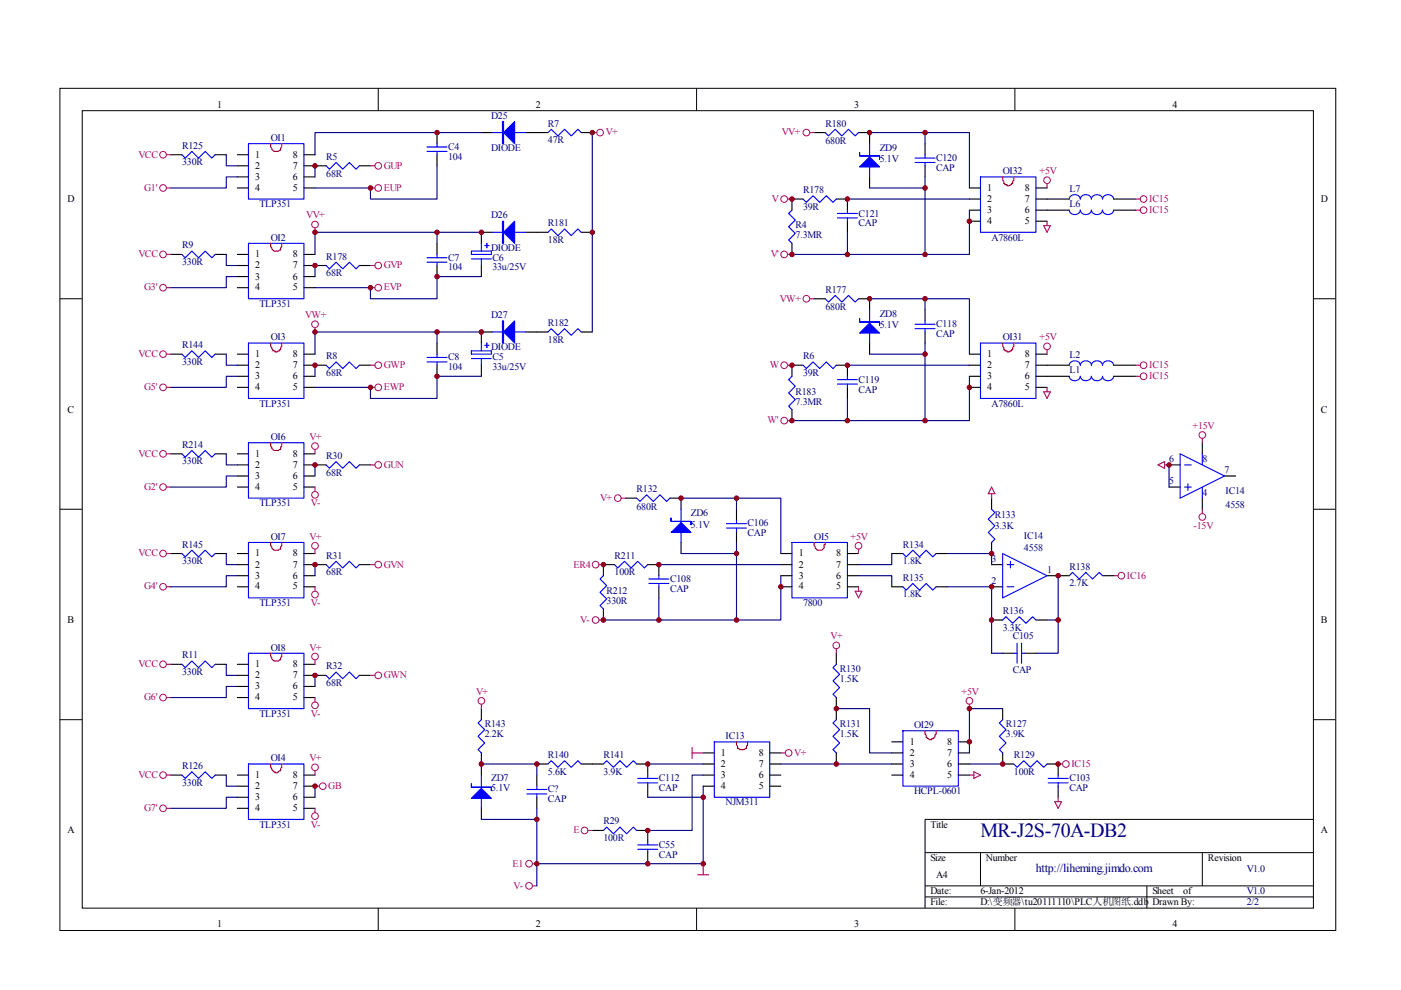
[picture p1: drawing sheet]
<svg xmlns="http://www.w3.org/2000/svg" width="297mm" height="210mm" viewBox="0 0 297 210" stroke-linecap="round" stroke-linejoin="round" font-family="sans-serif">
<g fill="none" stroke="#000" stroke-width=".21">
<path d="M12.7 18.7h270.5v178.6h-270.5zM80.2 18.7v4.7M147.7 18.7v4.7M215.2 18.7v4.7M17.4 23.5h261.1v169h-261.1zM12.7 63.3h4.7M278.4 63.3h4.7M12.7 108h4.7M278.4 108h4.7M12.7 152.6h4.7M278.4 152.6h4.7M278.4 173.7h-82.3v18.8"/>
<path d="M80.2 192.5v4.7M147.7 192.5v4.7M196.1 180.8h82.3M196.1 187.8h82.3M196.1 190.2h82.3M207.9 180.8v7M215.2 192.5v4.7M243.2 187.8v4.7M254.9 180.8v7"/>
</g>
<g fill="none" stroke="#00f" stroke-width=".23">
<path d="M38.6 32.8l.7 .7 1.4-1.4 1.4 1.4 1.4-1.4 1.4 1.4 .7-.7M52.7 30.5h11.7v11.7h-11.7zM69.1 35.2l.7 .7 1.5-1.4 1.4 1.4 1.4-1.4 1.4 1.4 .7-.7M90.5 31.2h4.3M90.5 32.1h4.3M92.7 30.5v.7M92.7 32.1v.7M104.4 28.1h7.1M116.2 28.1l.7-.7 1.4 1.4 1.4-1.4 1.4 1.4 1.4-1.4 .7 .7M175 28.1l.7 .7 1.4-1.4 1.4 1.4 1.4-1.4 1.4 1.4 .7-.7M184.4 30.5v7M194 33.5h4.2"/>
<path d="M194 34.5h4.2M196.1 32.8v.7M196.1 34.5v.7M207.9 37.5h11.7v11.8h-11.7zM38.6 53.9l.7 .8 1.4-1.5 1.4 1.5 1.4-1.5 1.4 1.5 .7-.8M52.7 51.6h11.7v11.7h-11.7zM69.1 56.3l.7 .7 1.5-1.4 1.4 1.4 1.4-1.4 1.4 1.4 .7-.7M90.5 54.7h4.3M90.5 55.6h4.3M92.7 53.9v.8M92.7 55.6v.7M99.9 53.2h4.3v.7h-4.3z"/>
<path d="M99.9 54.9h4.3M102.1 51.6v1.6M102.1 54.9v1.4M102.8 52.1h.9M103.2 51.6v.9M104.4 49.3h7.1M116.2 49.3l.7-.8 1.4 1.5 1.4-1.5 1.4 1.5 1.4-1.5 .7 .8M167.9 44.6l-.7 .7 1.4 1.4-1.4 1.4 1.4 1.4-1.4 1.4 .7 .7M170.3 42.2l.7 .7 1.4-1.4 1.4 1.4 1.4-1.4 1.4 1.4 .7-.7M177.6 46.2h4.2M177.6 45.3h4.2M179.7 44.6v.7"/>
<path d="M179.7 46.2v.7M226.7 42.2a1.21 1.21 0 0 1 1.2-.9 1.21 1.21 0 0 1 1.1 .9 1.21 1.21 0 0 1 1.2-.9 1.21 1.21 0 0 1 1.2 .9 1.21 1.21 0 0 1 1.2-.9 1.21 1.21 0 0 1 1.2 .9 1.2 1.2 0 0 1 1.1-.9 1.2 1.2 0 0 1 1.2 .9M226.7 44.6a1.21 1.21 0 0 0 1.2 .9 1.21 1.21 0 0 0 1.1-.9 1.21 1.21 0 0 0 1.2 .9 1.21 1.21 0 0 0 1.2-.9 1.21 1.21 0 0 0 1.2 .9 1.21 1.21 0 0 0 1.2-.9 1.21 1.21 0 0 0 1.1 .9 1.21 1.21 0 0 0 1.2-.9M38.6 75.1l.7 .7 1.4-1.4 1.4 1.4 1.4-1.4 1.4 1.4 .7-.7M52.7 72.7h11.7v11.8h-11.7zM69.1 77.4l.7 .7 1.5-1.4 1.4 1.4 1.4-1.4 1.4 1.4 .7-.7M90.5 75.8h4.3M90.5 76.7h4.3M92.7 75.1v.7M92.7 76.7v.7M99.9 74.4h4.3v.7h-4.3zM99.9 76h4.3"/>
<path d="M102.1 72.7v1.7M102.1 76v1.4M102.8 73.2h.9M103.2 72.7v1M104.4 70.4h7.1M116.2 70.4l.7-.7 1.4 1.4 1.4-1.4 1.4 1.4 1.4-1.4 .7 .7M167.9 79.8l-.7 .7 1.4 1.4-1.4 1.4 1.4 1.4-1.4 1.4 .7 .7M170.3 77.4l.7 .7 1.4-1.4 1.4 1.4 1.4-1.4 1.4 1.4 .7-.7M175 63.3l.7 .7 1.4-1.4 1.4 1.4 1.4-1.4 1.4 1.4 .7-.7M179.7 79.8v.7M184.4 65.7v7M194 68.7h4.2"/>
<path d="M194 69.7h4.2M196.1 68v.7M196.1 69.7v.7M207.9 72.7h11.7v11.8h-11.7zM226.7 77.4a1.21 1.21 0 0 1 1.2-.9 1.21 1.21 0 0 1 1.1 .9 1.21 1.21 0 0 1 1.2-.9 1.21 1.21 0 0 1 1.2 .9 1.21 1.21 0 0 1 1.2-.9 1.21 1.21 0 0 1 1.2 .9 1.2 1.2 0 0 1 1.1-.9 1.2 1.2 0 0 1 1.2 .9M226.7 79.8a1.21 1.21 0 0 0 1.2 .9 1.21 1.21 0 0 0 1.1-.9 1.21 1.21 0 0 0 1.2 .9 1.21 1.21 0 0 0 1.2-.9 1.21 1.21 0 0 0 1.2 .9 1.21 1.21 0 0 0 1.2-.9 1.21 1.21 0 0 0 1.1 .9 1.21 1.21 0 0 0 1.2-.9M38.6 96.2l.7 .7 1.4-1.4 1.4 1.4 1.4-1.4 1.4 1.4 .7-.7M52.7 93.9h11.7v11.7h-11.7zM69.1 98.6l.7 .7 1.5-1.4 1.4 1.4 1.4-1.4 1.4 1.4 .7-.7M177.6 81.4h4.2M177.6 80.5h4.2M179.7 81.4v.7"/>
<path d="M250.2 96.2l9.4 4.7-9.4 4.7zM251.2 98.6h1.4M254.9 96.2v2.4M38.6 117.4l.7 .7 1.4-1.4 1.4 1.4 1.4-1.4 1.4 1.4 .7-.7M52.7 115h11.7v11.8h-11.7zM69.1 119.7l.7 .7 1.5-1.4 1.4 1.4 1.4-1.4 1.4 1.4 .7-.7M130.3 119.7l.7 .7 1.4-1.4 1.4 1.4 1.4-1.4 1.4 1.4 .7-.7M135 105.6l.7 .7 1.4-1.4 1.4 1.4 1.4-1.4 1.4 1.4 .7-.7M144.4 108v7M154 111h4.3M154 112h4.3M156.2 110.3v.7"/>
<path d="M156.2 112v.7M167.9 115h11.8v11.8h-11.8zM191.4 117.4l.7 .7 1.4-1.4 1.5 1.4 1.4-1.4 1.4 1.4 .7-.7M210.2 108l.7 .7-1.4 1.4 1.4 1.4-1.4 1.4 1.4 1.4-.7 .7M212.6 117.4l9.4 4.7-9.4 4.7zM213.5 119.7h1.4M214.2 119v1.4M251.2 103.3h1.4M251.9 102.6v1.4M254.9 103.3v2.3M52.7 138.5h11.7v11.7h-11.7zM127.9 122.1l-.7 .7 1.4 1.4-1.4 1.4 1.4 1.4-1.4 1.4 .7 .7"/>
<path d="M137.6 123.7h4.2M137.6 122.8h4.2M139.7 122.1v.7M139.7 123.7v.7M191.4 124.4l.7 .7 1.4-1.4 1.5 1.4 1.4-1.4 1.4 1.4 .7-.7M212.6 131.5l.7-.7 1.4 1.4 1.4-1.4 1.4 1.4 1.4-1.4 .7 .7M213.5 124.4h1.4M214.9 138.5h.7M215.6 136.4v4.2M216.6 138.5h.7M216.6 136.4v4.2M226.7 122.1l.7-.7 1.4 1.4 1.4-1.4 1.4 1.4 1.4-1.4 .8 .7"/>
<path d="M38.6 140.9l.7 .7 1.4-1.5 1.4 1.5 1.4-1.5 1.4 1.5 .7-.7M69.1 143.2l.7 .7 1.5-1.4 1.4 1.4 1.4-1.4 1.4 1.4 .7-.7M102.1 152.6l-.7 .7 1.4 1.4-1.4 1.4 1.4 1.4-1.4 1.4 .7 .7M151.4 157.3h11.8v11.7h-11.8zM177.3 152.6l-.7 .7 1.4 1.4-1.4 1.4 1.4 1.4-1.4 1.4 .7 .7M177.3 140.9l-.7 .7 1.4 1.4-1.4 1.4 1.4 1.4-1.4 1.4 .7 .7M191.4 154.9h11.8v11.8h-11.8zM212.6 152.6l-.7 .7 1.4 1.4-1.4 1.4 1.4 1.4-1.4 1.4 .7 .7M38.6 164.3l.7 .7 1.4-1.4 1.4 1.4 1.4-1.4 1.4 1.4 .7-.7M52.7 162h11.7v11.7h-11.7zM102.1 164.3v7.1M111.7 167.4h4.2"/>
<path d="M111.7 168.3h4.2M113.8 166.7v.7M113.8 168.3v.7M116.2 162l.7-.7 1.4 1.4 1.4-1.4 1.4 1.4 1.4-1.4 .7 .7M127.9 162l.7-.7 1.4 1.4 1.5-1.4 1.4 1.4 1.4-1.4 .7 .7M127.9 176.1l.7-.7 1.4 1.4 1.5-1.4 1.4 1.4 1.4-1.4 .7 .7M135.2 165h4.3M135.2 166h4.3M135.2 179.1h4.3M137.3 164.3v.7M137.3 166v.7M137.3 178.4v.7"/>
<path d="M214.9 162l.7 .7 1.5-1.4 1.4 1.4 1.4-1.4 1.4 1.4 .7-.7M222.2 165h4.3M222.2 166h4.3M224.3 164.3v.7M224.3 166v.7M135.2 180.1h4.3M137.3 180.1v.7"/>
</g>
<g fill="none" stroke="#000" stroke-width=".23">
<path d="M36.2 32.8h2.4M45.6 32.8h2.4M50.3 32.8h2.4M50.3 35.2h2.4M50.3 37.5h2.4M50.3 39.9h2.4M64.4 32.8h2.4M64.4 35.2h4.7M64.4 37.5h2.4M64.4 39.9h2.4M76.2 35.2h2.3M92.7 28.1v2.4"/>
<path d="M92.7 32.8v2.4M102.1 28.1h2.3M111.5 28.1h4.7M123.2 28.1h2.4M172.6 28.1h2.4M182 28.1h2.4v2.4M184.4 37.5v2.4M196.1 30.5v2.3M196.1 35.2v2.3M205.5 39.9h2.4M219.6 39.9h2.4M36.2 53.9h2.4"/>
<path d="M45.6 53.9h2.4M50.3 53.9h2.4M50.3 56.3h2.4M50.3 58.6h2.4M64.4 53.9h2.4M64.4 56.3h4.7M64.4 58.6h2.4M76.2 56.3h2.3M92.7 51.6v2.3M92.7 56.3v2.3M102.1 56.3v2.3M104.4 49.3h-2.3v2.3"/>
<path d="M111.5 49.3h4.7M123.2 49.3h2.4M167.9 51.6v2.3M170.3 42.2h-2.4v2.4M177.3 42.2h2.4v2.4M179.7 46.9v2.4M205.5 42.2h2.4M205.5 44.6h2.4M205.5 46.9h2.4M219.6 42.2h7.1M219.6 44.6h7.1M219.6 46.9h2.4"/>
<path d="M236.1 42.2h4.7M236.1 44.6h4.7M36.2 75.1h2.4M45.6 75.1h2.4M50.3 61h2.4M50.3 75.1h2.4M50.3 77.4h2.4M50.3 79.8h2.4M64.4 61h2.4M64.4 75.1h2.4M64.4 77.4h4.7M64.4 79.8h2.4"/>
<path d="M76.2 77.4h2.3M92.7 72.7v2.4M92.7 77.4v2.4M102.1 77.4v2.4M104.4 70.4h-2.3v2.3M111.5 70.4h4.7M123.2 70.4h2.4M170.3 77.4h-2.4v2.4M172.6 63.3h2.4M177.3 77.4h2.4v2.4M182 63.3h2.4v2.4M184.4 72.7v2.4"/>
<path d="M196.1 65.7v2.3M196.1 70.4v2.3M205.5 75.1h2.4M205.5 77.4h2.4M205.5 79.8h2.4M219.6 75.1h2.4M219.6 77.4h7.1M219.6 79.8h7.1M236.1 77.4h4.7M236.1 79.8h4.7M36.2 96.2h2.4M45.6 96.2h2.4"/>
<path d="M50.3 82.1h2.4M50.3 96.2h2.4M50.3 98.6h2.4M64.4 82.1h2.4M64.4 96.2h2.4M64.4 98.6h4.7M76.2 98.6h2.3M167.9 86.8v2.4M179.7 82.1v2.4M205.5 82.1h2.4M219.6 82.1h2.4M247.9 98.6h2.3"/>
<path d="M254.9 93.9v2.3M36.2 117.4h2.4M45.6 117.4h2.4M50.3 100.9h2.4M50.3 103.3h2.4M50.3 117.4h2.4M50.3 119.7h2.4M64.4 100.9h2.4M64.4 103.3h2.4M64.4 117.4h2.4M64.4 119.7h4.7M76.2 119.7h2.3"/>
<path d="M130.3 119.7h-2.4v2.4M132.6 105.6h2.4M137.3 119.7h2.4v2.4M142 105.6h2.4v2.4M144.4 115v2.4M156.2 108v2.3M156.2 112.7v2.3M165.6 117.4h2.3M165.6 119.7h2.3M179.7 117.4h2.3M179.7 119.7h2.3M189.1 117.4h2.3"/>
<path d="M198.5 117.4h2.3M210.2 119.7h2.4M210.2 105.6v2.4M210.2 115v2.4M247.9 103.3h2.3M254.9 105.6v2.4M259.6 100.9h2.4M50.3 122.1h2.4M50.3 124.4h2.4M64.4 122.1h2.4M64.4 124.4h2.4M127.9 129.1v2.4"/>
<path d="M139.7 124.4v2.4M165.6 122.1h2.3M165.6 124.4h2.3M177.3 138.5v2.4M179.7 122.1h2.3M179.7 124.4h2.3M189.1 124.4h2.3M198.5 124.4h2.3M210.2 124.4h2.4M210.2 131.5h2.4M212.6 138.5h2.3M217.3 138.5h2.3"/>
<path d="M219.6 131.5h2.4M222 122.1h4.7M233.8 122.1h2.3M36.2 140.9h2.4M45.6 140.9h2.4M50.3 140.9h2.4M50.3 143.2h2.4M50.3 145.5h2.4M50.3 147.9h2.4M64.4 140.9h2.4M64.4 143.2h4.7M64.4 145.5h2.4"/>
<path d="M64.4 147.9h2.4M76.2 143.2h2.3M102.1 150.2v2.4M102.1 159.6v4.7M149.1 159.6h2.3M163.2 159.6h2.4M177.3 147.9v4.7M177.3 159.6v2.4M189.1 159.6h2.3M189.1 157.3h2.3M203.2 159.6h2.3M203.2 157.3h2.3"/>
<path d="M212.6 159.6v2.4h2.3M212.6 150.2v2.4M36.2 164.3h2.4M45.6 164.3h2.4M50.3 164.3h2.4M50.3 166.7h2.4M50.3 169h2.4M50.3 171.4h2.4M64.4 164.3h2.4M64.4 166.7h2.4M64.4 169h2.4M64.4 171.4h2.4"/>
<path d="M102.1 171.4v2.3M113.8 162h2.4M113.8 164.3v2.4M113.8 169v2.4M123.2 162h4.7M125.6 176.1h2.3M135 162h2.3v2.3M135 176.1h2.3v2.3M137.3 166.7v2.3M149.1 164.3h2.3M149.1 166.7h2.3M149.1 162h2.3"/>
<path d="M163.2 164.3h2.4M163.2 166.7h2.4M163.2 162h2.4M189.1 164.3h2.3M189.1 162h2.3M203.2 164.3h2.3M203.2 162h2.3M222 162h2.3v2.3M224.3 166.7v2.3M137.3 180.8v2.3"/>
</g>
<path d="M57.4 30.5v.7l.2 .2a1 1 0 0 0 1.7 .5h.2v-.5l.2-.2v-.7M212.6 37.5v.7l.2 .2v.5h.3v.3h.4v.2h.5l.5-.2v-.3h.2v-.5l.2-.2v-.7M57.4 51.6v.7l.2 .2a1 1 0 0 0 1.7 .5h.2v-.5l.2-.2v-.7M57.4 72.7v.7l.2 .5 .3 .2v.3h.4v.2h.5l.5-.2v-.3h.2v-.4l.2-.3v-.7M212.6 72.7v.7l.2 .3v.4h.3v.3h.4v.2h.5l.5-.2v-.3h.2v-.4l.2-.3v-.7M57.4 93.9v.7l.2 .2a1 1 0 0 0 1.7 .5h.2v-.5l.2-.2v-.7M57.4 115v.7l.2 .3a1 1 0 0 0 1.7 .4h.2v-.4l.2-.3v-.7M172.6 115v.7l.2 .3a1.03 1.03 0 0 0 .9 .7 1.03 1.03 0 0 0 1-.5v-.7h.3v-.5M57.4 138.5v.7l.2 .2a1 1 0 0 0 1.7 .5h.2v-.5l.2-.2v-.7M156.2 157.3v.7l.2 .2v.5a2.01 2.01 0 0 0 1.9 0v-.5l.2-.2v-.7M196.1 154.9v.7l.3 .3v.5h.2v.2h.2l.3 .2h.4v-.2h.5l.2-.7 .3-.3v-.7M57.4 162v.7l.2 .2a.83 .83 0 0 0 .7 .7v.3a.75 .75 0 0 0 1-.5h.2v-.5l.2-.2v-.7" fill="none" stroke="#f00" stroke-width=".23"/>
<g fill="none" stroke="#a1006a" stroke-width=".21">
<circle cx="34.6" cy="32.8" r=".71"/>
<circle cx="34.6" cy="39.9" r=".7"/>
<circle cx="80.2" cy="35.2" r=".71"/>
<circle cx="80.2" cy="39.9" r=".71"/>
<circle cx="127.2" cy="28.1" r=".71"/>
<circle cx="171" cy="28.1" r=".71"/>
<circle cx="222" cy="38.2" r=".71"/>
<circle cx="34.6" cy="53.9" r=".7"/>
<circle cx="66.8" cy="47.6" r=".71"/>
<circle cx="80.2" cy="56.3" r=".71"/>
<circle cx="166.3" cy="53.9" r=".71"/>
<circle cx="166.3" cy="42.2" r=".71"/>
<circle cx="242.5" cy="44.6" r=".7"/>
<circle cx="242.5" cy="42.2" r=".7"/>
<circle cx="34.6" cy="61" r=".7"/>
<circle cx="34.6" cy="75.1" r=".7"/>
<circle cx="66.8" cy="68.7" r=".71"/>
<circle cx="80.2" cy="61" r=".71"/>
<circle cx="80.2" cy="77.4" r=".71"/>
<circle cx="166.3" cy="77.4" r=".71"/>
<circle cx="171" cy="63.3" r=".71"/>
<circle cx="222" cy="73.4" r=".71"/>
<circle cx="242.5" cy="79.8" r=".71"/>
<circle cx="242.5" cy="77.4" r=".7"/>
<circle cx="34.6" cy="82.1" r=".71"/>
<circle cx="34.6" cy="96.2" r=".71"/>
<circle cx="66.8" cy="94.6" r=".71"/>
<circle cx="80.2" cy="82.1" r=".71"/>
<circle cx="80.2" cy="98.6" r=".71"/>
<circle cx="166.3" cy="89.2" r=".71"/>
<circle cx="254.9" cy="92.2" r=".71"/>
<circle cx="34.6" cy="103.3" r=".7"/>
<circle cx="34.6" cy="117.4" r=".7"/>
<circle cx="66.8" cy="115.7" r=".71"/>
<circle cx="66.8" cy="104.9" r=".71"/>
<circle cx="80.2" cy="119.7" r=".71"/>
<circle cx="126.3" cy="119.7" r=".71"/>
<circle cx="131" cy="105.6" r=".71"/>
<circle cx="182" cy="115.7" r=".71"/>
<circle cx="254.9" cy="109.6" r=".71"/>
<circle cx="34.6" cy="124.4" r=".7"/>
<circle cx="66.8" cy="126.1" r=".71"/>
<circle cx="66.8" cy="139.2" r=".71"/>
<circle cx="126.3" cy="131.5" r=".71"/>
<circle cx="177.3" cy="136.9" r=".7"/>
<circle cx="237.8" cy="122.1" r=".71"/>
<circle cx="34.6" cy="140.8" r=".71"/>
<circle cx="34.6" cy="147.9" r=".7"/>
<circle cx="66.8" cy="149.5" r=".71"/>
<circle cx="80.2" cy="143.2" r=".71"/>
<circle cx="102.1" cy="148.6" r=".71"/>
<circle cx="167.2" cy="159.6" r=".71"/>
<circle cx="205.5" cy="148.6" r=".71"/>
<circle cx="34.6" cy="164.3" r=".7"/>
<circle cx="34.6" cy="171.4" r=".7"/>
<circle cx="66.8" cy="173" r=".71"/>
<circle cx="66.8" cy="162.7" r=".71"/>
<circle cx="68.4" cy="166.7" r=".71"/>
<circle cx="123.9" cy="176.1" r=".71"/>
<circle cx="226" cy="162" r=".71"/>
<circle cx="112.2" cy="187.8" r=".71"/>
<circle cx="112.2" cy="183.1" r=".71"/>
</g>
<g fill="none" stroke="#a1006a" stroke-width=".23">
<path d="M35.3 39.9h.9M35.3 32.8h.9M78.5 39.9h1M78.5 35.2h1M125.6 28.1h.9M171.7 28.1h.9M222 38.9v1M35.3 53.9h.9M66.8 48.3v1M78.5 56.3h1M167 53.9h.9M167 42.2h.9"/>
<path d="M221.3 47.8h1.4l-.7 1.5zM222 46.9v.9M240.8 42.2h.9M240.8 44.6h.9M35.3 61h.9M35.3 75.1h.9M66.8 69.5v.9M78.5 61h1M78.5 77.4h1M167 77.4h.9M171.7 63.3h.9M222 74.1v1"/>
<path d="M240.8 77.4h.9M240.8 79.8h.9M35.3 82.1h.9M35.3 96.2h.9M66.8 95.3v.9M78.5 82.1h1M78.5 98.6h1M167 89.2h.9M221.3 83.1h1.4l-.7 1.4zM222 82.1v1M245.5 98.6l1.4-.7v1.4zM246.9 98.6h1"/>
<path d="M254.9 92.9v1M35.3 103.3h.9M35.3 117.4h.9M66.8 103.3v.9M66.8 116.4v1M78.5 119.7h1M127 119.7h.9M131.7 105.6h.9M182 116.4v1M210.2 103.3l.7 1.4h-1.4zM210.2 104.7v.9M254.9 108v.9"/>
<path d="M35.3 124.4h.9M66.8 124.4v.9M66.8 139.9v1M127 131.5h.9M177.3 137.6v.9M181.3 125.3h1.4l-.7 1.5zM182 124.4v.9M236.1 122.1h.9M35.3 140.9h.9M35.3 147.9h.9M66.8 147.9v.9M78.5 143.2h1"/>
<path d="M102.1 149.3v.9M146.7 159.6h2.4M146.7 158.5v2.3M165.6 159.6h.9M205.5 149.3v.9M35.3 164.3h.9M35.3 171.4h.9M66.8 163.4v.9M66.8 171.4v.9M66.8 166.7h.9M124.6 176.1h1M205.5 164.3h1"/>
<path d="M206.5 163.6l1.4 .7-1.4 .7zM223.6 170h1.5l-.8 1.4zM224.3 162h1M224.3 169v1M112.9 183.1h.9M112.9 187.8h.9M147.9 185.5h2.4M149.1 183.1v2.4"/>
</g>
<g fill="none" stroke="#000080" stroke-width=".23">
<path d="M48 32.8v2.4h2.3M50.3 37.5h-2.3v2.4h-11.8M66.8 35.2v2.3M92.7 35.2v7h-14.2v-2.3h-11.7M102.1 28.1h-35.3v4.7M125.6 28.1v42.3M184.4 28.1h21.1v11.8M196.1 37.5v2.4h-11.7M196.1 28.1v2.4M196.1 39.9v14M48 53.9v2.4h2.3M50.3 58.6h-2.3v2.4h-11.8"/>
<path d="M66.8 56.3v2.3M92.7 49.3v2.3M102.1 49.3h-35.3v4.6M102.1 58.6h-9.4v4.7h-14.2v-2.3h-11.7M179.7 42.2h25.8M179.7 49.3v4.6M205.5 44.6v9.3h-37.6M48 75.1v2.3h2.3M50.3 79.8h-2.3v2.3h-11.8M66.8 77.4v2.4M92.7 70.4v2.3M102.1 70.4h-35.3v4.7"/>
<path d="M102.1 79.8h-9.4v4.7h-14.2v-2.4h-11.7M179.7 77.4h25.8M184.4 63.3h21.1v11.8M196.1 72.7v2.4h-11.7M196.1 63.3v2.4M196.1 75.1v14.1M205.5 79.8v9.4h-37.6M48 96.2v2.4h2.3M66.8 98.6v2.3M179.7 84.5v4.7M247.9 98.6v4.7M48 117.4v2.3h2.3"/>
<path d="M50.3 100.9h-2.3v2.4h-11.8M66.8 119.7v2.4M139.7 119.7h25.9M144.4 105.6h21.2v11.8M156.2 115v2.4h-11.8M156.2 105.6v2.4M156.2 117.4v14.1M189.1 117.4v2.3h-7.1M200.8 117.4h9.4v2.3M50.3 122.1h-2.3v2.3h-11.8M139.7 126.8v4.7M165.6 122.1v9.4h-37.7"/>
<path d="M182 122.1h7.1v2.3M200.8 124.4h9.4v14.1h2.4M222 131.5h2.3M224.3 122.1v16.4h-4.7M48 140.9v2.3h2.3M50.3 145.5h-2.3v2.4h-11.8M66.8 143.2v2.3M177.3 150.2h7.1v9.4h4.7M212.6 150.2h-7.1v9.4M48 164.3v2.4h2.3M50.3 169h-2.3v2.4h-11.8M66.8 166.7v2.3"/>
<path d="M102.1 162h11.7v2.3M113.8 171.4v2.3h-11.7M137.3 162h11.8M137.3 169h11.8M149.1 164.3h-2.4v11.8h-9.4M149.1 166.7v16.4h-35.3v-9.4M165.6 162h23.5M205.5 162h7.1M113.8 183.1v4.7"/>
</g>
<g fill="#800000" stroke="#800000" stroke-width=".21">
<circle cx="66.8" cy="98.6" r=".47"/>
<circle cx="66.8" cy="77.4" r=".47"/>
<circle cx="66.8" cy="119.7" r=".47"/>
<circle cx="66.8" cy="143.2" r=".47"/>
<circle cx="66.8" cy="56.3" r=".47"/>
<circle cx="66.8" cy="35.2" r=".47"/>
<circle cx="102.1" cy="49.3" r=".47"/>
<circle cx="102.1" cy="70.4" r=".47"/>
<circle cx="92.7" cy="28.1" r=".47"/>
<circle cx="78.5" cy="39.9" r=".47"/>
<circle cx="78.5" cy="61" r=".47"/>
<circle cx="92.7" cy="58.6" r=".47"/>
<circle cx="92.7" cy="49.3" r=".47"/>
<circle cx="78.5" cy="82.1" r=".47"/>
<circle cx="92.7" cy="79.8" r=".47"/>
<circle cx="92.7" cy="70.4" r=".47"/>
<circle cx="125.6" cy="28.1" r=".47"/>
<circle cx="125.6" cy="49.3" r=".47"/>
<circle cx="167.9" cy="42.2" r=".47"/>
<circle cx="179.7" cy="42.2" r=".47"/>
<circle cx="184.4" cy="28.1" r=".47"/>
<circle cx="205.5" cy="46.9" r=".47"/>
<circle cx="167.9" cy="53.9" r=".47"/>
<circle cx="179.7" cy="53.9" r=".47"/>
<circle cx="196.1" cy="28.1" r=".47"/>
<circle cx="196.1" cy="39.9" r=".47"/>
<circle cx="196.1" cy="53.9" r=".47"/>
<circle cx="66.8" cy="49.3" r=".47"/>
<circle cx="66.8" cy="70.4" r=".47"/>
<circle cx="205.5" cy="82.1" r=".47"/>
<circle cx="167.9" cy="89.2" r=".47"/>
<circle cx="167.9" cy="77.4" r=".47"/>
<circle cx="179.7" cy="77.4" r=".47"/>
<circle cx="184.4" cy="63.3" r=".47"/>
<circle cx="196.1" cy="75.1" r=".47"/>
<circle cx="179.7" cy="89.2" r=".47"/>
<circle cx="196.1" cy="63.3" r=".47"/>
<circle cx="196.1" cy="89.2" r=".47"/>
<circle cx="165.6" cy="124.4" r=".47"/>
<circle cx="139.7" cy="119.7" r=".47"/>
<circle cx="144.4" cy="105.6" r=".47"/>
<circle cx="156.1" cy="117.4" r=".47"/>
<circle cx="139.7" cy="131.5" r=".47"/>
<circle cx="156.1" cy="105.6" r=".47"/>
<circle cx="156.1" cy="131.5" r=".47"/>
<circle cx="127.9" cy="119.7" r=".47"/>
<circle cx="127.9" cy="131.5" r=".47"/>
<circle cx="210.2" cy="124.4" r=".47"/>
<circle cx="210.2" cy="131.5" r=".47"/>
<circle cx="224.3" cy="122.1" r=".47"/>
<circle cx="224.3" cy="131.5" r=".47"/>
<circle cx="210.2" cy="117.4" r=".47"/>
<circle cx="247.9" cy="98.6" r=".47"/>
<circle cx="102.1" cy="162" r=".47"/>
<circle cx="113.8" cy="162" r=".47"/>
<circle cx="137.3" cy="162" r=".47"/>
<circle cx="137.3" cy="176.1" r=".47"/>
<circle cx="113.8" cy="173.7" r=".47"/>
<circle cx="137.3" cy="183.1" r=".47"/>
<circle cx="149.1" cy="169" r=".47"/>
<circle cx="113.8" cy="183.1" r=".47"/>
<circle cx="149.1" cy="183.1" r=".47"/>
<circle cx="177.3" cy="162" r=".47"/>
<circle cx="177.3" cy="150.2" r=".47"/>
<circle cx="205.5" cy="150.2" r=".47"/>
<circle cx="205.5" cy="157.3" r=".47"/>
<circle cx="212.6" cy="162" r=".47"/>
<circle cx="224.3" cy="162" r=".47"/>
<circle cx="66.8" cy="166.7" r=".47"/>
</g>
<g fill="#00f" stroke="#00f" stroke-width=".23">
<path d="M106.8 28.1l2.3-2.3v4.7z"/>
<path d="M109.1 46.9v4.7l-2.3-2.3z"/>
<path d="M109.1 68v4.7l-2.3-2.3z"/>
<path d="M182.3 35.4l2.1-2.1 2.1 2.1z"/>
<path d="M182.3 70.6l2.1-2.1 2.1 2.1z"/>
<path d="M144.4 110.8l2.1 2.1h-4.2z"/>
<path d="M99.9 169.3l2.2-2.1 2.1 2.1z"/>
<path d="M106.5 25.8h.3v4.7h-.3z" fill-rule="evenodd"/>
<path d="M106.5 46.9h.3v4.7h-.3z" fill-rule="evenodd"/>
<path d="M106.5 68h.3v4.7h-.3z" fill-rule="evenodd"/>
<path d="M182.3 32.3v.7h4.2v.7v-.7h-4.2z" fill-rule="evenodd"/>
<path d="M182.3 67.6v.7h4.2v.7v-.7h-4.2z" fill-rule="evenodd"/>
<path d="M142.3 109.8v.8h4.2v.7v-.7h-4.2z" fill-rule="evenodd"/>
<path d="M99.9 166.2v.7h4.3v.7v-.7h-4.3z" fill-rule="evenodd"/>
</g>
<text font-size="4.2" fill="#000080" x="207.9" y="177.4">MR-J2S-70A-DB2</text>
<text font-size="2.5" fill="#000080" x="219.6" y="184.8">http://liheming.jimdo.com</text>
<g font-size="2.1">
<text x="46.1" y="22.9">1</text>
<text x="113.6" y="22.9">2</text>
<text x="181.1" y="22.9">3</text>
<text x="248.6" y="22.9">4</text>
<text x="54.1" y="33.5">1</text>
<text x="54.1" y="35.7">2</text>
<text x="62.1" y="35.7">7</text>
<text x="62.1" y="33.5">8</text>
<text x="54.1" y="38.1">3</text>
<text x="54.1" y="40.5">4</text>
<text x="62.1" y="40.5">5</text>
<text x="62.1" y="38.1">6</text>
<text x="209.3" y="40.5">1</text>
<text x="217.3" y="40.5">8</text>
<text x="14.3" y="42.8">D</text>
<text x="209.3" y="42.8">2</text>
<text x="209.3" y="45.1">3</text>
<text x="209.3" y="47.5">4</text>
<text x="217.3" y="47.5">5</text>
<text x="217.3" y="45.1">6</text>
<text x="217.3" y="42.8">7</text>
<text x="280.1" y="42.8">D</text>
<text x="54.1" y="54.5">1</text>
<text x="54.1" y="56.9">2</text>
<text x="54.1" y="59.3">3</text>
<text x="62.1" y="59.3">6</text>
<text x="62.1" y="56.9">7</text>
<text x="62.1" y="54.5">8</text>
<text x="54.1" y="61.6">4</text>
<text x="62.1" y="61.6">5</text>
<text x="54.1" y="75.7">1</text>
<text x="62.1" y="75.7">8</text>
<text x="209.3" y="75.7">1</text>
<text x="217.3" y="75.7">8</text>
<text x="54.1" y="78.1">2</text>
<text x="54.1" y="80.4">3</text>
<text x="54.1" y="82.7">4</text>
<text x="62.1" y="82.7">5</text>
<text x="62.1" y="80.4">6</text>
<text x="62.1" y="78.1">7</text>
<text x="209.3" y="78.1">2</text>
<text x="209.3" y="80.4">3</text>
<text x="209.3" y="82.7">4</text>
<text x="217.3" y="82.7">5</text>
<text x="217.3" y="80.4">6</text>
<text x="217.3" y="78.1">7</text>
<text x="14.3" y="87.5">C</text>
<text x="280.1" y="87.5">C</text>
<text x="54.1" y="96.9">1</text>
<text x="54.1" y="99.2">2</text>
<text x="54.1" y="101.5">3</text>
<text x="62.1" y="101.5">6</text>
<text x="62.1" y="99.2">7</text>
<text x="62.1" y="96.9">8</text>
<text x="54.1" y="103.9">4</text>
<text x="62.1" y="103.9">5</text>
<text x="54.1" y="118">1</text>
<text x="62.1" y="118">8</text>
<text x="169.3" y="118">1</text>
<text x="177.3" y="118">8</text>
<text x="54.1" y="120.3">2</text>
<text x="54.1" y="122.7">3</text>
<text x="54.1" y="125">4</text>
<text x="62.1" y="125">5</text>
<text x="62.1" y="122.7">6</text>
<text x="62.1" y="120.3">7</text>
<text x="169.3" y="120.3">2</text>
<text x="169.3" y="122.7">3</text>
<text x="169.3" y="125">4</text>
<text x="177.3" y="125">5</text>
<text x="177.3" y="122.7">6</text>
<text x="177.3" y="120.3">7</text>
<text x="14.3" y="132.1">B</text>
<text x="280.1" y="132.1">B</text>
<text x="54.1" y="141.5">1</text>
<text x="54.1" y="143.8">2</text>
<text x="62.1" y="143.8">7</text>
<text x="62.1" y="141.5">8</text>
<text x="54.1" y="146.1">3</text>
<text x="54.1" y="148.5">4</text>
<text x="62.1" y="148.5">5</text>
<text x="62.1" y="146.1">6</text>
<text x="152.8" y="160.3">1</text>
<text x="160.9" y="160.3">8</text>
<text x="192.9" y="157.9">1</text>
<text x="192.9" y="160.3">2</text>
<text x="200.8" y="160.3">7</text>
<text x="200.8" y="157.9">8</text>
<text x="54.1" y="164.9">1</text>
<text x="54.1" y="167.3">2</text>
<text x="62.1" y="167.3">7</text>
<text x="62.1" y="164.9">8</text>
<text x="152.8" y="162.6">2</text>
<text x="152.8" y="164.9">3</text>
<text x="152.8" y="167.3">4</text>
<text x="160.9" y="167.3">5</text>
<text x="160.9" y="164.9">6</text>
<text x="160.9" y="162.6">7</text>
<text x="192.9" y="162.6">3</text>
<text x="192.9" y="164.9">4</text>
<text x="200.8" y="164.9">5</text>
<text x="200.8" y="162.6">6</text>
<text x="54.1" y="169.6">3</text>
<text x="54.1" y="172">4</text>
<text x="62.1" y="172">5</text>
<text x="62.1" y="169.6">6</text>
<text x="14.3" y="176.7">A</text>
<text x="197.3" y="175.5">Title</text>
<text x="280.1" y="176.7">A</text>
<text x="197.3" y="182.6">Size</text>
<text x="209" y="182.6">Number</text>
<text x="256.1" y="182.6">Revision</text>
<text x="197.3" y="189.6">Date:</text>
<text x="197.3" y="192">File:</text>
<text x="198.5" y="186.1">A4</text>
<text x="207.9" y="189.6">6-Jan-2012</text>
<text x="207.9" y="192">D:\变频器\tu20111110\PLC人机图纸.ddb</text>
<text x="244.3" y="189.6">Sheet</text>
<text x="244.3" y="192">Drawn By:</text>
<text x="250.9" y="189.6">of</text>
<text x="46.1" y="196.6">1</text>
<text x="113.6" y="196.6">2</text>
<text x="181.1" y="196.6">3</text>
<text x="248.6" y="196.6">4</text>
</g>
<g font-size="2.1" fill="#000080">
<text x="57.4" y="29.9">OI1</text>
<text x="104.1" y="25.2">D25</text>
<text x="116.2" y="26.9">R7</text>
<text x="175" y="26.9">R180</text>
<text x="38.6" y="31.5">R125</text>
<text x="38.6" y="35.1">330R</text>
<text x="69.2" y="33.9">R5</text>
<text x="95" y="31.8">C4</text>
<text x="95" y="33.9">104</text>
<text x="104.1" y="32">DIODE</text>
<text x="116.2" y="30.3">47R</text>
<text x="175" y="30.6">680R</text>
<text x="186.5" y="32">ZD9</text>
<text x="186.5" y="34.4">5.1V</text>
<text x="198.5" y="34.1">C120</text>
<text x="69.2" y="37.4">68R</text>
<text x="170.3" y="40.9">R178</text>
<text x="198.5" y="36.3">CAP</text>
<text x="212.6" y="36.9">OI32</text>
<text x="226.7" y="40.7">L7</text>
<text x="55" y="44">TLP351</text>
<text x="104.1" y="46.3">D26</text>
<text x="170.3" y="44.5">39R</text>
<text x="182" y="45.9">C121</text>
<text x="226.7" y="44">L6</text>
<text x="38.6" y="52.7">R9</text>
<text x="57.4" y="51.1">OI2</text>
<text x="104.1" y="53.2">DIODE</text>
<text x="116.2" y="48">R181</text>
<text x="116.2" y="51.5">18R</text>
<text x="168.7" y="48.4">R4</text>
<text x="168.7" y="50.6">7.3MR</text>
<text x="182" y="48">CAP</text>
<text x="210.2" y="51.1">A7860L</text>
<text x="38.6" y="56.2">330R</text>
<text x="69.2" y="55">R178</text>
<text x="69.2" y="58.5">68R</text>
<text x="95" y="55.3">C7</text>
<text x="95" y="57.3">104</text>
<text x="104.4" y="55.3">C6</text>
<text x="104.4" y="57.3">33u/25V</text>
<text x="55" y="65.1">TLP351</text>
<text x="175" y="62.1">R177</text>
<text x="175" y="65.8">680R</text>
<text x="104.1" y="67.5">D27</text>
<text x="116.2" y="69.1">R182</text>
<text x="186.5" y="67.2">ZD8</text>
<text x="186.5" y="69.6">5.1V</text>
<text x="198.5" y="69.4">C118</text>
<text x="198.5" y="71.5">CAP</text>
<text x="38.6" y="73.8">R144</text>
<text x="38.6" y="77.3">330R</text>
<text x="57.4" y="72.2">OI3</text>
<text x="69.2" y="76.1">R8</text>
<text x="95" y="76.4">C8</text>
<text x="104.1" y="74.3">DIODE</text>
<text x="104.4" y="76.4">C5</text>
<text x="116.2" y="72.7">18R</text>
<text x="170.3" y="76.1">R6</text>
<text x="212.6" y="72.2">OI31</text>
<text x="226.7" y="76">L2</text>
<text x="69.2" y="79.7">68R</text>
<text x="95" y="78.5">104</text>
<text x="104.4" y="78.5">33u/25V</text>
<text x="168.7" y="83.7">R183</text>
<text x="170.3" y="79.7">39R</text>
<text x="182" y="81.1">C119</text>
<text x="182" y="83.2">CAP</text>
<text x="226.7" y="79.2">L1</text>
<text x="55" y="86.3">TLP351</text>
<text x="168.7" y="85.8">7.3MR</text>
<text x="210.2" y="86.3">A7860L</text>
<text x="38.6" y="94.9">R214</text>
<text x="57.4" y="93.3">OI6</text>
<text x="38.6" y="98.5">330R</text>
<text x="69.2" y="97.3">R30</text>
<text x="69.2" y="100.9">68R</text>
<text x="247.9" y="98">6</text>
<text x="254.9" y="98">8</text>
<text x="259.6" y="100.3">7</text>
<text x="55" y="107.4">TLP351</text>
<text x="135" y="104.3">R132</text>
<text x="247.9" y="102.7">5</text>
<text x="254.9" y="105.1">4</text>
<text x="259.8" y="104.8">IC14</text>
<text x="259.8" y="107.6">4558</text>
<text x="135" y="108.1">680R</text>
<text x="146.5" y="109.5">ZD6</text>
<text x="146.5" y="111.9">5.1V</text>
<text x="158.5" y="111.6">C106</text>
<text x="158.5" y="113.7">CAP</text>
<text x="210.9" y="109.7">R133</text>
<text x="210.9" y="112.1">3.3K</text>
<text x="38.6" y="116.1">R145</text>
<text x="38.6" y="119.6">330R</text>
<text x="57.4" y="114.5">OI7</text>
<text x="69.2" y="118.5">R31</text>
<text x="130.3" y="118.5">R211</text>
<text x="172.6" y="114.5">OI5</text>
<text x="191.4" y="116.1">R134</text>
<text x="191.4" y="119.6">1.8K</text>
<text x="210.2" y="119.1">3</text>
<text x="217.1" y="114.2">IC14</text>
<text x="217.1" y="116.8">4558</text>
<text x="69.2" y="121.9">68R</text>
<text x="128.6" y="125.9">R212</text>
<text x="130.3" y="121.9">100R</text>
<text x="142.1" y="123.4">C108</text>
<text x="142.1" y="125.5">CAP</text>
<text x="191.4" y="123.1">R135</text>
<text x="210.2" y="123.9">2</text>
<text x="222" y="121.5">1</text>
<text x="226.7" y="120.7">R138</text>
<text x="226.7" y="124.3">2.7K</text>
<text x="55" y="128.5">TLP351</text>
<text x="128.6" y="128">330R</text>
<text x="170.3" y="128.5">7800</text>
<text x="191.4" y="126.7">1.8K</text>
<text x="212.6" y="130.1">R136</text>
<text x="57.4" y="137.9">OI8</text>
<text x="212.6" y="133.7">3.3K</text>
<text x="214.7" y="135.6">C105</text>
<text x="38.6" y="139.5">R11</text>
<text x="38.6" y="143.1">330R</text>
<text x="69.2" y="141.9">R32</text>
<text x="178.1" y="142.4">R130</text>
<text x="214.7" y="142.6">CAP</text>
<text x="69.2" y="145.5">68R</text>
<text x="178.1" y="144.5">1.5K</text>
<text x="55" y="152">TLP351</text>
<text x="102.8" y="154.1">R143</text>
<text x="178.1" y="154.1">R131</text>
<text x="193.8" y="154.4">OI29</text>
<text x="213.3" y="154.1">R127</text>
<text x="57.4" y="161.4">OI4</text>
<text x="102.8" y="156.2">2.2K</text>
<text x="116.2" y="160.7">R140</text>
<text x="127.9" y="160.7">R141</text>
<text x="153.8" y="156.7">IC13</text>
<text x="178.1" y="156.2">1.5K</text>
<text x="213.3" y="156.2">3.9K</text>
<text x="215" y="160.7">R129</text>
<text x="38.6" y="163.1">R126</text>
<text x="38.6" y="166.6">330R</text>
<text x="104.1" y="165.6">ZD7</text>
<text x="104.1" y="167.7">5.1V</text>
<text x="116.2" y="164.3">5.6K</text>
<text x="116.2" y="168">C?</text>
<text x="127.9" y="164.3">3.9K</text>
<text x="139.7" y="165.6">C112</text>
<text x="139.7" y="167.7">CAP</text>
<text x="215" y="164.3">100R</text>
<text x="226.7" y="165.6">C103</text>
<text x="226.7" y="167.7">CAP</text>
<text x="116.2" y="170.1">CAP</text>
<text x="153.8" y="170.6">NJM311</text>
<text x="193.8" y="168.2">HCPL-0601</text>
<text x="55" y="175.5">TLP351</text>
<text x="127.9" y="174.8">R29</text>
<text x="127.9" y="178.3">100R</text>
<text x="139.7" y="179.8">C55</text>
<text x="139.7" y="181.9">CAP</text>
<text x="264.3" y="184.9">V1.0</text>
<text x="264.3" y="189.6">V1.0</text>
<text x="264.3" y="192">2/2</text>
</g>
<g font-size="2.1" fill="#a1006a">
<text x="128.4" y="28.7">V+</text>
<text x="165.8" y="28.7">VV+</text>
<text x="29.4" y="33.5">VCC</text>
<text x="81.4" y="35.7">GUP</text>
<text x="30.6" y="40.5">G1'</text>
<text x="81.4" y="40.5">EUP</text>
<text x="220.4" y="36.9">+5V</text>
<text x="64.9" y="46.3">VV+</text>
<text x="163.7" y="42.8">V</text>
<text x="243.7" y="42.8">IC15</text>
<text x="243.7" y="45.1">IC15</text>
<text x="29.4" y="54.5">VCC</text>
<text x="81.4" y="56.9">GVP</text>
<text x="163.4" y="54.5">V'</text>
<text x="30.6" y="61.6">G3'</text>
<text x="81.4" y="61.6">EVP</text>
<text x="165.4" y="63.9">VW+</text>
<text x="64.7" y="67.5">VW+</text>
<text x="29.4" y="75.7">VCC</text>
<text x="220.4" y="72.2">+5V</text>
<text x="30.6" y="82.7">G5'</text>
<text x="81.4" y="82.7">EWP</text>
<text x="81.4" y="78.1">GWP</text>
<text x="163.2" y="78.1">W</text>
<text x="243.7" y="78.1">IC15</text>
<text x="243.7" y="80.4">IC15</text>
<text x="162.7" y="89.8">W'</text>
<text x="65.6" y="93.3">V+</text>
<text x="252.8" y="90.9">+15V</text>
<text x="29.4" y="96.9">VCC</text>
<text x="81.4" y="99.2">GUN</text>
<text x="30.6" y="103.9">G2'</text>
<text x="65.9" y="107.4">V-</text>
<text x="127.3" y="106.2">V+</text>
<text x="253.1" y="112.1">-15V</text>
<text x="29.4" y="118">VCC</text>
<text x="65.6" y="114.5">V+</text>
<text x="180.3" y="114.5">+5V</text>
<text x="30.6" y="125">G4'</text>
<text x="81.4" y="120.3">GVN</text>
<text x="121.6" y="120.3">ER4</text>
<text x="238.9" y="122.7">IC16</text>
<text x="65.9" y="128.5">V-</text>
<text x="65.6" y="137.9">V+</text>
<text x="123" y="132.1">V-</text>
<text x="176.1" y="135.6">V+</text>
<text x="29.4" y="141.5">VCC</text>
<text x="81.4" y="143.8">GWN</text>
<text x="30.6" y="148.5">G6'</text>
<text x="100.9" y="147.3">V+</text>
<text x="203.9" y="147.3">+5V</text>
<text x="65.9" y="152">V-</text>
<text x="65.6" y="161.4">V+</text>
<text x="168.4" y="160.3">V+</text>
<text x="29.4" y="164.9">VCC</text>
<text x="69.6" y="167.3">GB</text>
<text x="227.2" y="162.6">IC15</text>
<text x="30.6" y="172">G7'</text>
<text x="65.9" y="175.5">V-</text>
<text x="121.6" y="176.7">E</text>
<text x="108.6" y="183.7">E1</text>
<text x="108.9" y="188.4">V-</text>
</g>
</svg>
